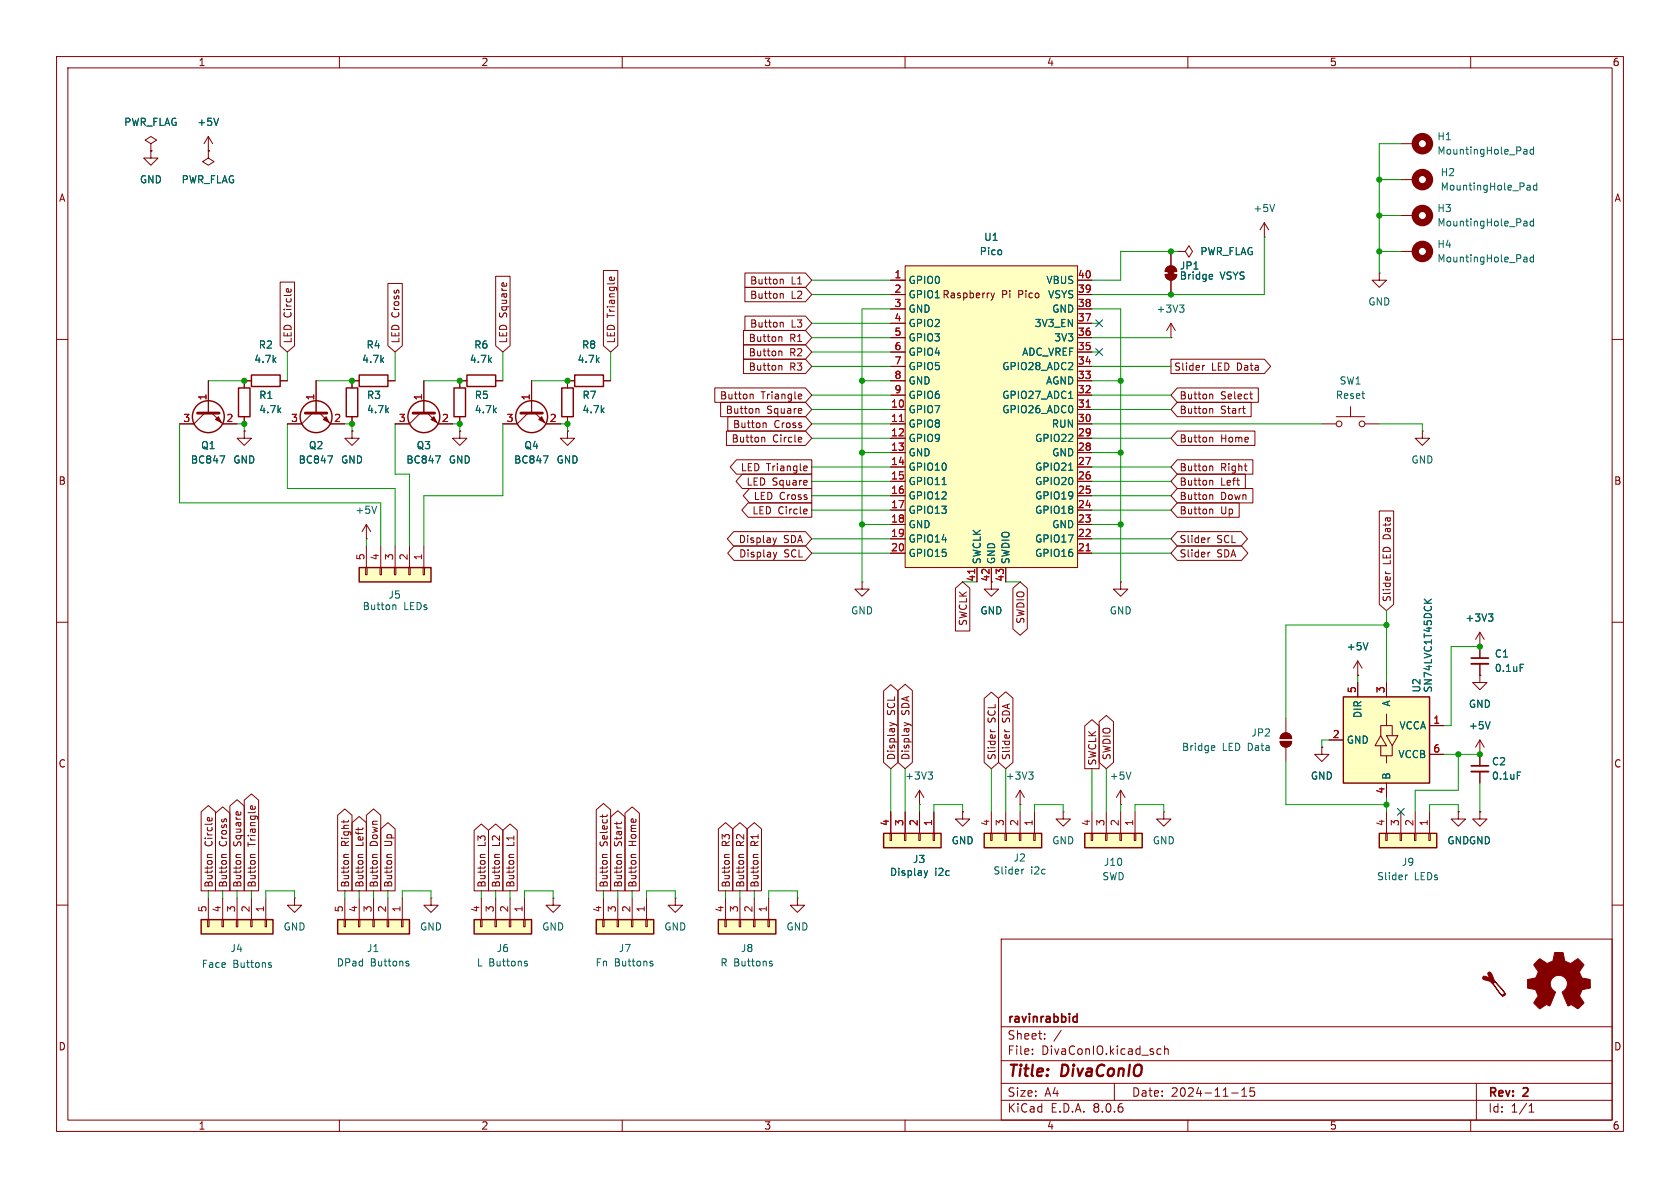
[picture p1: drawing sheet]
<svg xmlns="http://www.w3.org/2000/svg" width="297mm" height="210mm" viewBox="0 0 297 210" stroke-linecap="round" stroke-linejoin="round" font-family="sans-serif">
<g fill="none" stroke="#840000" stroke-width=".18">
<path d="M10 10h277v190h-277zM12 12h273v186h-273zM60 10v2M110 10v2M160 10v2M210 10v2M260 10v2M10 60h2M285 60h2M10 110h2M285 110h2M10 160h2"/>
<path d="M285 160h2M177 166h108v32h-108zM60 198v2M110 198v2M160 198v2M177 194.5h108M177 191.5h108M177 187.5h108M177 181.5h108M182.5 186.3v.1M182.5 185.5v.1M184.7 183.6v.1"/>
<path d="M184.7 182.8v.1M187.6 182.1l-1.3 2M197 191.5v3M204.7 186.3h.5M204.7 185.5h.5M205.9 185.5l.2-.1 .4 .1v.9M205.9 184.9v1.5M210 198v2M217.7 193.2h1.2M219.5 193.8h.9M219.5 192.7l.5-.4v1.5M221.7 192.3h-.7v.7l.2-.1h.5l.1 .3-.1 .5-.2 .1-.5-.1"/>
<path d="M260 198v2M261 191.5v6.5M270.3 196.6h.9M270.3 195.5l.4-.4v1.5"/>
</g>
<path d="M190 179.7l.4 .1M190.4 179.2v1.5M190.4 180.6l-.4 .1" fill="none" stroke="#840000" stroke-width=".3"/>
<path d="M105.4 162.6h10.2v2.5h-10.2z" fill="#ffffc2"/>
<g fill="none" stroke="#840000" stroke-width=".18">
<path d="M247.6 31.8h2.6M247.6 38.1h2.6M247.6 25.4h2.6M243.8 48.3v1.2h1.3l-1.3 1.3-1.2-1.3h1.2M243.8 48.3h.1M247.6 44.5h2.6M93.3 73l-1.9 1.9h-2.5M94 67.3v5.7M94.6 73l1.9 1.9h2.6M100.3 76.2v1.3h1.3l-1.3 1.2-1.2-1.2h1.2M100.3 76.2h.1M233.7 74.9h2.5"/>
<path d="M236.2 73.7h5.1M238.8 71.9v1.8M241.3 74.9h2.5M251.5 76.2v1.3h1.2l-1.2 1.2-1.3-1.2h1.3M251.5 76.2h.1M240 119.4h.1M240 116.8l-.7 1.3M240 116.8v2.6M240 116.8l.8 1.3M261.6 114.3h.1M261.6 111.8v2.5M261.6 111.8l-.7 1.2"/>
<path d="M261.6 111.8l.8 1.2M261.6 133.4h.1M261.6 130.8l-.7 1.3M261.6 130.8v2.6M261.6 130.8l.8 1.3M76.2 158.8v1.2h1.3l-1.3 1.3-1.3-1.3h1.3M76.2 158.8h.1M106.7 158.8v3.8M109.2 158.8v3.8M111.8 158.8v3.8M114.3 158.8v3.8M119.4 158.8v1.2h1.2l-1.2 1.3-1.3-1.3h1.3"/>
<path d="M119.4 158.8h.1M141 158.8v1.2h1.2l-1.2 1.3-1.3-1.3h1.3M141 158.8h.1M106.6 162.6h.2v1.2h-.2zM109.1 162.6h.2v1.2h-.2zM111.6 162.6h.3v1.2h-.3zM114.2 162.6h.2v1.2h-.2z"/>
<circle cx="236.7" cy="74.9" r=".51"/>
<circle cx="240.8" cy="74.9" r=".51"/>
</g>
<g fill="none" stroke="#840000" stroke-width=".25">
<path d="M105.4 162.6h10.2v2.5h-10.2z"/>
<circle cx="94" cy="73.7" r="2.82"/>
</g>
<g fill="none" stroke="#006464" stroke-width=".18">
<path d="M269.5 26.4h.3l.2 .2v.6M269.5 39.1h.3l.2 .2v.6M270 39.9h-.5M270 39.4l-.5 .1M270 27.2h-.5M270 26.7l-.5 .1M270.1 32.8h.3l.1 .1v.7M270.5 33.5l-.4 .1M270.5 33.1h-.4M271.1 26v1.2M271.1 38.7v1.2M271.1 26.5l-.4-.1-.2 .2 .1 .6h.5"/>
<path d="M271.1 39.2l-.4-.1-.2 .2 .1 .6h.5M271.7 32.8h-.4l-.2 .2 .1 .5h.5M271.7 32.3v1.3M269.5 45.5h.3l.2 .1v.7M270 46.2l-.5 .1M270 45.8h-.5M271.1 45.5h-.4l-.2 .2 .1 .5h.5M271.1 45v1.3M96 80.6h.9l-.6 1.3M241.8 113.6l-.4 1.3M263.1 108.5h.8l-.4 .5M263.7 109l.2 .3v.3l-.2 .2"/>
<path d="M263.4 127.6l-.4 1.2M115.1 170.3l.3 .1v.2l-.1 .2h-.3M115.1 169.9l.3 .1"/>
</g>
<g fill="none" stroke="#840000" stroke-width="1.3">
<circle cx="251.5" cy="31.7" r="1.27"/>
<circle cx="251.5" cy="25.4" r="1.27"/>
<circle cx="251.5" cy="38.1" r="1.27"/>
<circle cx="251.5" cy="44.4" r="1.27"/>
</g>
<path d="M92.1 73h3.8" fill="none" stroke="#840000" stroke-width=".51"/>
<path d="M95.2 74.2l.6-.5 .5 1z" fill="#840000" stroke="#840000" stroke-width=".18"/>
<path d="M127 162.6h10.2v2.5h-10.2z" fill="#ffffc2"/>
<g fill="none" stroke="#840000" stroke-width=".18">
<path d="M223.5 39.4l-.7 1.2M223.5 39.4v2.5M223.5 39.4l.8 1.2M206 48.5h2a1.02 1.02 0 0 1-1 1 1.02 1.02 0 0 1-1-1zM206.3 47.3a1.02 1.02 0 0 1 1.1-.2 1.02 1.02 0 0 1 .6 .9h-2zM207 59.7h.1M207 44.5v2.5M207 49.5v2.6M207 57.2v2.5M207 57.2l-.8 1.2M207 57.2l.8 1.2M208.3 44.5h1.2l.7-1.1 .6 1.1-.6 1-.7-1"/>
<path d="M208.3 44.5h.1M223.5 41.9h.1M62.2 73.7v1.2M63.5 67.3h-1.3v1.3M68.6 67.3h1.2M233.7 132.1v1.3h1.2l-1.2 1.2-1.3-1.2h1.3M233.7 132.1h.1M52.1 158.8v1.2h1.2l-1.2 1.3-1.3-1.3h1.3M52.1 158.8h.1M128.3 158.8v3.8M130.8 158.8v3.8M133.3 158.8v3.8"/>
<path d="M135.9 158.8v3.8M128.1 162.6h.3v1.2h-.3zM130.7 162.6h.2v1.2h-.2zM133.2 162.6h.3v1.2h-.3zM135.8 162.6h.2v1.2h-.2z"/>
</g>
<path d="M61.2 68.6h2v5.1h-2zM63.5 66.3h5.1v2h-5.1zM127 162.6h10.2v2.5h-10.2z" fill="none" stroke="#840000" stroke-width=".25"/>
<path d="M225.3 36.1l-.4 1.3M208.5 53.9h.8l-.4 .5M209.1 54.4l.2 .2v.3l-.2 .3M214 48.5l.3 .1 .1 .2-.6 .1M214.3 49.3h-.3M136.2 170.3l.3 .1 .1 .2-.2 .2h-.3M136.2 169.9l.3 .1" fill="none" stroke="#006464" stroke-width=".18"/>
<g fill="#840000" stroke="#840000" stroke-width=".18">
<path d="M206.5 47.8h1v1h-1z"/>
<path d="M206 48.5h2a1.02 1.02 0 0 1-1 1 1.02 1.02 0 0 1-1-1z"/>
<path d="M206.3 47.3a1.02 1.02 0 0 1 1.1-.2 1.02 1.02 0 0 1 .6 .9h-2z"/>
</g>
<path d="M63.5 100.3h12.7v2.6h-12.7z" fill="#ffffc2"/>
<g fill="none" stroke="#840000" stroke-width=".18">
<path d="M64.8 95.3h.1M64.8 92.7v2.6M64.8 96.5v3.8M64.8 92.7l-.8 1.3M64.8 92.7l.7 1.3M67.3 96.5v3.8M69.8 96.5v3.8M72.4 96.5v3.8M74.9 96.5v3.8M64.6 100.3h.3v1.3h-.3zM67.2 100.3h.2v1.3h-.2zM69.7 100.3h.3v1.3h-.3z"/>
<path d="M72.3 100.3h.2v1.3h-.2zM74.8 100.3h.3v1.3h-.3zM261.6 119.4v1.3h1.3l-1.3 1.2-1.3-1.2h1.3M261.6 119.4h.1M261.6 114.3v2M261.6 117.3v2.1M261.6 133.4v2M261.6 136.4v2"/>
</g>
<path d="M63.5 100.3h12.7v2.6h-12.7z" fill="none" stroke="#840000" stroke-width=".25"/>
<path d="M66.6 89.5l-.4 1.2M69.6 106.9l.4 .2v.7M268.7 117.4h.7M268.2 136.5h.6" fill="none" stroke="#006464" stroke-width=".18"/>
<path d="M260.1 117.3h3M260.1 136.4h3" fill="none" stroke="#840000" stroke-width=".33"/>
<path d="M260.1 116.3h3M260.1 135.4h3" fill="none" stroke="#840000" stroke-width=".3"/>
<path d="M83.8 162.6h10.2v2.5h-10.2z" fill="#ffffc2"/>
<path d="M85.1 158.8v3.8M87.6 158.8v3.8M90.2 158.8v3.8M92.7 158.8v3.8M97.8 158.8v1.2h1.3l-1.3 1.3-1.3-1.3h1.3M97.8 158.8h.1M85 162.6h.2v1.2h-.2zM87.5 162.6h.3v1.2h-.3zM90 162.6h.3v1.2h-.3zM92.6 162.6h.2v1.2h-.2z" fill="none" stroke="#840000" stroke-width=".18"/>
<path d="M83.8 162.6h10.2v2.5h-10.2z" fill="none" stroke="#840000" stroke-width=".25"/>
<path d="M92.9 170.3l.3 .1 .1 .2-.2 .2h-.3M92.9 169.9l.3 .1" fill="none" stroke="#006464" stroke-width=".18"/>
<path d="M59.7 162.6h12.7v2.5h-12.7z" fill="#ffffc2"/>
<path d="M61 158.8v3.8M63.5 158.8v3.8M66 158.8v3.8M68.6 158.8v3.8M71.1 158.8v3.8M60.8 162.6h.3v1.2h-.3zM63.4 162.6h.2v1.2h-.2zM65.9 162.6h.3v1.2h-.3zM68.5 162.6h.2v1.2h-.2zM71 162.6h.2v1.2h-.2z" fill="none" stroke="#840000" stroke-width=".18"/>
<path d="M59.7 162.6h12.7v2.5h-12.7z" fill="none" stroke="#840000" stroke-width=".25"/>
<path d="M71.9 170.3l.3 .1 .1 .2-.2 .2h-.2M71.9 169.9l.3 .1" fill="none" stroke="#006464" stroke-width=".18"/>
<path d="M35.6 162.6h12.7v2.5h-12.7z" fill="#ffffc2"/>
<path d="M36.8 158.8v3.8M39.4 158.8v3.8M41.9 158.8v3.8M44.4 158.8v3.8M47 158.8v3.8M36.7 162.6h.3v1.2h-.3zM39.2 162.6h.3v1.2h-.3zM41.8 162.6h.2v1.2h-.2zM44.3 162.6h.3v1.2h-.3zM46.9 162.6h.2v1.2h-.2z" fill="none" stroke="#840000" stroke-width=".18"/>
<path d="M35.6 162.6h12.7v2.5h-12.7z" fill="none" stroke="#840000" stroke-width=".25"/>
<path d="M47.6 170.6l.3 .1 .1 .1-.2 .2h-.2M47.6 170.2h.3" fill="none" stroke="#006464" stroke-width=".18"/>
<path d="M243.8 147.3h10.2v2.6h-10.2z" fill="#ffffc2"/>
<path d="M245 147.3h.2v1.3h-.2zM245.1 143.5v3.8M247.5 147.3h.3v1.3h-.3zM247.6 143.5v3.8M250.1 147.3h.2v1.3h-.2zM250.2 143.5v3.8M252.6 147.3h.3v1.3h-.3zM252.7 143.5v3.8" fill="none" stroke="#840000" stroke-width=".18"/>
<path d="M243.8 147.3h10.2v2.6h-10.2z" fill="none" stroke="#840000" stroke-width=".25"/>
<path d="M248.8 154.7l-.3 .2" fill="none" stroke="#006464" stroke-width=".18"/>
<path d="M160 47h30.5v53.3h-30.5z" fill="#ffffc2"/>
<g fill="none" stroke="#840000" stroke-width=".18">
<path d="M157.5 49.5h2.5M157.5 52.1h2.5M157.5 54.6h2.5M157.5 59.7h2.5M157.5 57.2h2.5M160 47h30.5v53.3h-30.5zM175.2 51.8l.3 .8M175.5 52.6l-.3 .5M175.8 51.8l-.3 .8M190.5 49.5h2.5M190.5 52.1h2.5M190.5 54.6h2.5"/>
<path d="M190.5 59.7h2.5M190.5 57.2h2.5M157.5 72.4h2.5M157.5 74.9h2.5M157.5 77.5h2.5M157.5 69.9h2.5M157.5 67.3h2.5M157.5 64.8h2.5M157.5 62.2h2.5M190.5 72.4h2.5M190.5 74.9h2.5M190.5 77.5h2.5"/>
<path d="M190.5 69.9h2.5M190.5 67.3h2.5M190.5 64.8h2.5M190.5 62.2h2.5M157.5 80h2.5M157.5 82.6h2.5M157.5 85.1h2.5M157.5 87.6h2.5M157.5 90.2h2.5M157.5 92.7h2.5M157.5 95.3h2.5M157.5 97.8h2.5"/>
<path d="M190.5 80h2.5M190.5 82.6h2.5M190.5 85.1h2.5M190.5 87.6h2.5M190.5 90.2h2.5M190.5 92.7h2.5M190.5 95.3h2.5M190.5 97.8h2.5M172.7 100.3v2.6M175.3 100.3v2.6M177.8 100.3v2.6M257.8 143.5v1.3h1.3l-1.3 1.3-1.3-1.3h1.3"/>
<path d="M257.8 143.5h.1M261.6 143.5v1.3h1.3l-1.3 1.3-1.3-1.3h1.3M261.6 143.5h.1"/>
</g>
<path d="M159 74.5h.7M192 72h.7M192 97.4h.7M172.3 100.6v.8" fill="none" stroke="#a90000" stroke-width=".18"/>
<path d="M188.9 70.4h.7M166.6 85.7h.7M188.9 83.1h.7" fill="none" stroke="#006464" stroke-width=".18"/>
<g fill="#840000" stroke="#840000" stroke-width=".18">
<path d="M262.2 172.6h.4l.8 .4-.3-.7a.32 .32 0 0 1 .2-.5 .32 .32 0 0 1 .4 .3l.6 1.3 1.5 1.7 .2 .6h.2l-.2 .1 .1 .1h-.3l.1 .2-.2-.1-.1 .2v-.2l-.4-.3-1.4-1.9 1.3 1.7a.42 .42 0 0 0 .4 .4 .42 .42 0 0 0 .4-.4l-1.6-2-.2 .2h-.1v.1h-.2l-.5-.3-1-.4a.32 .32 0 0 1-.1-.5z"/>
<path d="M271.7 170l.5-.5 .9 .6a.62 .62 0 0 0 1 0l.2-.1a1.62 1.62 0 0 0 .5-1.4l.1-.2h1.4l.2 .8a.74 .74 0 0 0 .7 .9l.5 .2 1.3-.8 1 1-.4 .7a.75 .75 0 0 0-.1 1.2l.2 .5 1.4 .3 .1 1.5-1.5 .2v.2a1.23 1.23 0 0 0-.3 1.2l.6 1-.1 .1-1 .9-.8-.5a.54 .54 0 0 0-.8 0l-1.1-2.3a2.33 2.33 0 0 0 .9-2 1.54 1.54 0 0 0-2.5-.7 1.54 1.54 0 0 0 .4 2.6l-1.1 2.4a.69 .69 0 0 0-1.1 .2l-.6 .3-1.1-1 .8-1.2-.2-.6a.71 .71 0 0 0-.9-.7l-.7-.2v-1.4l.4-.1a1.11 1.11 0 0 0 1.2-.7 .72 .72 0 0 0-.2-1.2l-.4-.7z"/>
</g>
<path d="M237.5 123.2h15.2v15.2h-15.2z" fill="#ffffc2"/>
<g fill="none" stroke="#840000" stroke-width=".25">
<path d="M42.2 68.6h2v5.1h-2zM101.6 66.3h5.1v2h-5.1zM237.5 123.2h15.2v15.2h-15.2z"/>
<circle cx="36.8" cy="73.7" r="2.82"/>
</g>
<g fill="none" stroke="#840000" stroke-width=".18">
<path d="M36.2 73l-1.9 1.9h-2.6M36.8 67.3v5.7M37.5 73l1.9 1.9h2.5M43.2 76.2v1.3h1.2l-1.2 1.2-1.3-1.2h1.3M43.2 76.2h.1M43.2 67.3v1.3M43.2 73.7v1.2M100.3 67.3h1.3M106.7 67.3h1.2M152.4 102.9v1.2h1.3l-1.3 1.3-1.3-1.3h1.3M152.4 102.9h.1M175.3 102.9v1.2h1.2l-1.2 1.3-1.3-1.3h1.3"/>
<path d="M198.1 102.9v1.2h1.3l-1.3 1.3-1.3-1.3h1.3M198.1 102.9h.1M198.1 139.7l-.7 1.3M198.1 139.7v2.5M198.1 139.7l.8 1.3M234.9 130.8h2.6M240 120.7v2.5M244.1 131.8v1.8h1M244.1 130l1 1.8h-2zM245.1 128.3h1v1.7M245.1 126.2v2.1h-1v1.7M245.1 130h2l-1 1.8z"/>
<path d="M245.1 120.7v2.5M245.1 138.4v2.6M246.1 131.8v1.8h-1v1.3M252.7 128.3h2.6M252.7 133.4h2.6M198.1 142.2h.1"/>
</g>
<path d="M38.9 80.6h.8l-.5 1.3M251.8 105.9l.7 .7M253.1 105.9l-.8 .6M199.9 136.5l-.4 1.2" fill="none" stroke="#006464" stroke-width=".18"/>
<path d="M34.9 73h3.8" fill="none" stroke="#840000" stroke-width=".51"/>
<path d="M38.1 74.2l.5-.5 .5 1z" fill="#840000" stroke="#840000" stroke-width=".18"/>
<path d="M191.8 147.3h10.1v2.6h-10.1z" fill="#ffffc2"/>
<path d="M192.9 147.3h.3v1.3h-.3zM193 143.5v3.8M195.5 147.3h.2v1.3h-.2zM195.6 143.5v3.8M198 147.3h.2v1.3h-.2zM198.1 143.5v3.8M200.5 147.3h.3v1.3h-.3zM200.7 143.5v3.8M205.7 143.5v1.3h1.3l-1.3 1.3-1.2-1.3h1.2M205.7 143.5h.1" fill="none" stroke="#840000" stroke-width=".18"/>
<path d="M191.8 147.3h10.1v2.6h-10.1z" fill="none" stroke="#840000" stroke-width=".25"/>
<path d="M156.2 147.3h10.2v2.6h-10.2z" fill="#ffffc2"/>
<g fill="none" stroke="#840000" stroke-width=".18">
<path d="M26.7 25.4l1-.6-1-.7-1 .7 1 .6v1.3M26.7 26.7h.1M26.7 26.7v1.2h1.2l-1.2 1.3-1.3-1.3h1.3M36.8 26.7v1.2l1 .7-1 .6-1-.6 1-.7M36.8 26.7h.1M36.8 24.1l-.7 1.3M36.8 24.1v2.6M36.8 24.1l.8 1.3M43.2 67.3h1.2M49.5 67.3h1.3M55.2 73l-1.9 1.9h-2.5M55.9 67.3v5.7"/>
<path d="M56.5 73l1.9 1.9h2.6M62.2 76.2v1.3h1.3l-1.3 1.2-1.2-1.2h1.2M62.2 76.2h.1M74.3 73l-1.9 1.9h-2.6M74.9 67.3v5.7M75.6 73l1.9 1.9h2.5M81.3 67.3h1.2M87.6 67.3h1.3M100.3 67.3v1.3M100.3 73.7v1.2M162.6 139.7v2.5M162.6 139.7l-.8 1.3"/>
<path d="M162.6 139.7l.7 1.3M226.3 131.1h2a1.02 1.02 0 0 1-1 1 1.02 1.02 0 0 1-1-1zM226.6 129.8a1.02 1.02 0 0 1 1.1-.2 1.02 1.02 0 0 1 .6 1h-2zM227.3 127v2.5M227.3 132.1v2.5M157.4 147.3h.2v1.3h-.2zM157.5 143.5v3.8M159.9 147.3h.2v1.3h-.2zM160 143.5v3.8M162.4 147.3h.3v1.3h-.3zM162.6 142.2h.1M162.6 143.5v3.8"/>
<path d="M165 147.3h.2v1.3h-.2zM165.1 143.5v3.8M170.2 143.5v1.3h1.2l-1.2 1.3-1.3-1.3h1.3M170.2 143.5h.1M188 143.5v1.3h1.2l-1.2 1.3-1.3-1.3h1.3M188 143.5h.1"/>
</g>
<g fill="none" stroke="#840000" stroke-width=".25">
<path d="M44.4 66.3h5.1v2h-5.1zM82.5 66.3h5.1v2h-5.1zM99.3 68.6h2v5.1h-2zM156.2 147.3h10.2v2.6h-10.2z"/>
<circle cx="55.9" cy="73.7" r="2.82"/>
<circle cx="74.9" cy="73.7" r="2.82"/>
</g>
<path d="M38.6 20.9l-.4 1.3M57.9 80.6h.9l-.6 1.3M77 80.6h.8l-.5 1.3M164.1 136.5h.8l-.5 .5M164.6 137l.3 .2v.3l-.3 .2M214.3 131.8l.4 .1 .1 .2-.6 .1M214.7 132.6l-.4 .1M163.4 153.9l.3 .9M163.7 154.8l-.1 .3M164 153.9l-.3 .9" fill="none" stroke="#006464" stroke-width=".18"/>
<path d="M54 73h3.8M73 73h3.8" fill="none" stroke="#840000" stroke-width=".51"/>
<g fill="#840000" stroke="#840000" stroke-width=".18">
<path d="M57.7 73.7l.5 1-1.1-.5z"/>
<path d="M226.6 129.8a1.02 1.02 0 0 1 1.1-.2 1.02 1.02 0 0 1 .6 1h-2z"/>
<path d="M226.3 131.1h2a1.02 1.02 0 0 1-1 1 1.02 1.02 0 0 1-1-1z"/>
<path d="M76.7 73.7l.5 1-1-.5z"/>
</g>
<path d="M174 147.3h10.1v2.6h-10.1z" fill="#ffffc2"/>
<g fill="none" stroke="#840000" stroke-width=".18">
<path d="M26.7 26.7h.1M36.8 26.7h.1M49.5 49.9h2.6v11.2l-1.3 1.1-1.3-1.1zM50.6 51.2l.3-.2 .1 .6M51.4 51.1l.1 .1M68.6 50.1h2.5v11l-1.3 1.1-1.2-1.1zM87.6 48.8h2.6v12.3l-1.3 1.1-1.3-1.1zM106.7 47.8h2.5v13.3l-1.3 1.1-1.2-1.1zM107.8 49.4v-.4h.3l.1 .6M108.6 49v.4M131.4 58.4h11l1.1 1.3-1.1 1.3h-11zM131.7 48.3h10.7l1.1 1.2-1.1 1.3h-10.7z"/>
<path d="M131.7 50.8h10.7l1.1 1.3-1.1 1.2h-10.7zM131.7 55.9h10.7l1.1 1.3-1.1 1.2h-10.7zM137.9 59.5l.3 .2v.7M138.1 49.4l.4 .1v.7M138.1 51.9l.4 .2v.6M138.1 57l.4 .2v.6M157.5 49.5h2.5M157.5 52.1h2.5M157.5 54.6h2.5M157.5 59.7h2.5M157.5 57.2h2.5M190.5 49.5h2.5"/>
<path d="M190.5 52.1h2.5M190.5 54.6h2.5M190.5 59.7h2.5M190.5 57.2h2.5M207 44.5v2.5M207 49.5v2.6M208.3 44.5h.1M31.7 74.9h2.6M36.8 67.3v5.7M39.4 74.9h2.5M43.2 76.2h.1M43.2 73.7v1.2"/>
<path d="M44.4 67.3h-1.2v1.3M49.5 67.3h1.3M50.8 74.9h2.5M55.9 67.3v5.7M58.4 74.9h2.6M62.2 76.2h.1M62.2 73.7v1.2M63.5 67.3h-1.3v1.3M68.6 67.3h1.2M69.8 74.9h2.6M74.9 67.3v5.7M77.5 74.9h2.5"/>
<path d="M81.3 76.2v1.3h1.2l-1.2 1.2-1.3-1.2h1.3M81.3 76.2h.1M81.3 73.7v1.2M82.5 67.3h-1.2v1.3M87.6 67.3h1.3M88.9 74.9h2.5M94 67.3v5.7M96.5 74.9h2.6M100.3 76.2h.1M100.3 73.7v1.2M101.6 67.3h-1.3v1.3M106.7 67.3h1.2"/>
<path d="M126.4 68.6h16l1.1 1.3-1.1 1.2h-16zM127.4 71.1h15l1.1 1.3-1.1 1.3h-15zM128.4 76.2h14l1.1 1.3-1.1 1.2h-14zM128.7 73.7h13.7l1.1 1.2-1.1 1.3h-13.7zM131.4 61h11l1.1 1.2-1.1 1.3h-11zM131.4 63.5h11l1.1 1.3-1.1 1.2h-11zM132.8 69.7l.4 .2v.6M133.8 72.2l.4 .2v.7M134.8 77.3l.4 .2v.6M135.1 74.8l.3 .1v.7M137.9 62.1l.3 .1v.7M137.9 64.6l.3 .2v.6"/>
<path d="M141.3 69.7h.4v.3l-.6 .1M141.6 77.3l.1 .3-.6 .1M141.7 78.1h-.1M141.7 70.5h-.4M157.5 72.4h2.5M157.5 74.9h2.5M157.5 77.5h2.5M157.5 69.9h2.5M157.5 67.3h2.5M157.5 64.8h2.5M157.5 62.2h2.5M190.5 72.4h2.5"/>
<path d="M190.5 74.9h2.5M190.5 77.5h2.5M190.5 69.9h2.5M190.5 67.3h2.5M190.5 64.8h2.5M190.5 62.2h2.5M207 63.5h16.5l1.1 1.3-1.1 1.2h-16.5zM208.1 76.2h13.8v2.5h-13.8l-1.1-1.2zM208.1 68.6h14.4v2.5h-14.4l-1.1-1.2zM208.1 71.1h13.1v2.6h-13.1l-1.1-1.3zM213 64.6l-.4 .2M214 77.3l.4 .2v.6"/>
<path d="M214 72.2l.4 .2v.7M214 69.7l.4 .2v.6M219.7 72.2h.5M220 73.1h.2M220.9 69.7h.5M221.2 70.5h.2M129.7 94h12.7l1.1 1.3-1.1 1.2h-12.7l-1.1-1.2zM129.8 96.5h12.6l1.1 1.3-1.1 1.3h-12.6l-1.2-1.3zM130.2 81.3h13.3v2.5h-13.3l-1.1-1.2zM131.2 83.8h12.3v2.6h-12.3l-1.1-1.3zM132.3 88.9h11.2v2.5h-11.2l-1.2-1.2zM132.5 86.4h11v2.5h-11l-1.1-1.3z"/>
<path d="M136.7 95.1l.3 .8M136.7 97.6l.3 .9M137 95.9l-.2 .3M137 98.5l-.1 .3M137.3 95.1l-.3 .8M137.3 97.6l-.3 .9M142.3 82.4h.3l.1 .3-.6 .1M142.5 90l.2 .3-.6 .1M142.6 90.8h-.1M142.6 83.2h-.3M157.5 80h2.5M157.5 82.6h2.5"/>
<path d="M157.5 85.1h2.5M157.5 87.6h2.5M157.5 90.2h2.5M157.5 92.7h2.5M157.5 95.3h2.5M157.5 97.8h2.5M190.5 80h2.5M190.5 82.6h2.5M190.5 85.1h2.5M190.5 87.6h2.5M190.5 90.2h2.5M190.5 92.7h2.5"/>
<path d="M190.5 95.3h2.5M190.5 97.8h2.5M208.1 81.3h13.4v2.5h-13.4l-1.1-1.2zM208.1 86.4h13.4v2.5h-13.4l-1.1-1.3zM208.1 88.9h11v2.5h-11l-1.1-1.2zM208.1 83.8h12.1v2.6h-12.1l-1.1-1.3zM208.1 96.5h11.4l1.1 1.3-1.1 1.3h-11.4l-1.1-1.3zM208.1 94h11.3l1.1 1.3-1.1 1.2h-11.3l-1.1-1.2zM213.9 97.6l-.3 .3M213.9 95.1l-.3 .2M214 82.4l.4 .2v.6M214 84.9l.4 .2v.7"/>
<path d="M214 87.5l.4 .1v.7M214 90l.4 .2v.6M243.8 90.3h2.6v16.5l-1.3 1.2-1.3-1.2zM168.9 104l1.3-1.1 1.3 1.1v7.5h-2.6zM172.7 100.3v2.6M175.3 100.3v2.6M177.8 100.3v2.6M179.1 104l1.2-1.1 1.3 1.1v7.2l-1.3 1.1-1.2-1.1zM240 119.4h.1M244.9 101l.3 .4M261.6 119.4h.1M261.6 114.3h.1"/>
<path d="M261.6 114.3v2M261.6 117.3v2.1M156.2 122.1l1.3-1.1 1.3 1.1v12.7l-1.3 1.1-1.3-1.1zM157.3 127.7l.9 .3M158.2 128l-.9 .3M158.2 128l.3 .1M158.7 122.1l1.3-1.1 1.3 1.1v12.7l-1.3 1.1-1.3-1.1zM159.8 127.7l.9 .3M160.7 128l-.9 .3M160.7 128l.3 .1M174 123.5l1.3-1.1 1.2 1.1v11.3l-1.2 1.1-1.3-1.1zM175.1 129l.2 .3"/>
<path d="M176.5 123.4l1.3-1.1 1.3 1.1v11.4l-1.3 1.1-1.3-1.1zM177.6 129l.3 .3M180.3 139.7v2.5M180.3 139.7l-.7 1.3M180.3 139.7l.8 1.3M191.8 128.3l1.2-1.1 1.3 1.1v7.6h-2.5zM194.3 127.6l1.3-1.1 1.3 1.1v7.2l-1.3 1.1-1.3-1.1zM233.7 132.1h.1M234.9 130.8h2.6M240 120.7v2.5M245.1 120.7v2.5M245.1 138.4v2.6"/>
<path d="M252.7 128.3h2.6M252.7 133.4h2.6M261.6 133.4h.1M261.6 133.4v2M261.6 136.4v2M35.6 143.5l1.2-1.1 1.3 1.1v14h-2.5zM36.7 144.7l.3-.2 .1 .6M37.4 144.6l.1 .1M37.5 151h-.7l-.1 .4M38.1 143.7l1.3-1.1 1.2 1.1v13.8h-2.5zM40 151h-.6l-.2 .4M40.6 142.5l1.3-1.1 1.3 1.1v15h-2.6z"/>
<path d="M42.6 151h-.7l-.2 .4M43.2 141.5l1.2-1.2 1.3 1.2v16h-2.5zM44.3 142.9v-.4h.3l.1 .6M45.1 142.5v.4M45.1 151h-.6l-.2 .4M59.7 144.1l1.3-1.1 1.2 1.1v13.4h-2.5zM61.6 151h-.6l-.2 .4M62.2 145.4l1.3-1.1 1.3 1.1v12.1h-2.6zM64.2 151h-.7l-.2 .4M64.8 144.1l1.2-1.1 1.3 1.1v13.4h-2.5zM66.7 151h-.7l-.1 .4M67.3 146.5l1.3-1.1 1.3 1.1v11h-2.6z"/>
<path d="M69.3 151h-.7l-.2 .4M83.8 146.8l1.3-1.1 1.3 1.1v10.7h-2.6zM85.8 151h-.7l-.2 .4M86.4 146.8l1.2-1.1 1.3 1.1v10.7h-2.5zM88.3 151h-.7l-.1 .4M88.9 146.8l1.3-1.1 1.2 1.1v10.7h-2.5zM90.8 151h-.6l-.2 .4M105.4 143.1l1.3-1.1 1.3 1.1v14.4h-2.6zM106.5 144v.5M107.4 151h-.7l-.2 .4M107.4 144l-.1 .3M107.9 144.4l1.3-1.1 1.3 1.1v13.1h-2.6z"/>
<path d="M109 145.3v.5M109.9 151h-.7l-.2 .4M109.9 145.3v.1M110.5 143.7l1.3-1.1 1.2 1.1v13.8h-2.5zM112.4 151h-.6l-.2 .4M127 146.5l1.3-1.1 1.2 1.1v11h-2.5zM128.9 151h-.6l-.2 .4M129.5 146.5l1.3-1.1 1.3 1.1v11h-2.6zM131.5 151h-.7l-.2 .4M132.1 146.5l1.2-1.1 1.3 1.1v11h-2.5zM134 151h-.6l-.2 .4M157.5 143.5v3.8"/>
<path d="M160 143.5v3.8M162.6 143.5v3.8M165.1 143.5v3.8M170.2 143.5h.1M175.1 147.3h.3v1.3h-.3zM175.3 143.5v3.8M177.7 147.3h.2v1.3h-.2zM177.8 143.5v3.8M180.2 147.3h.3v1.3h-.3zM180.3 142.2h.1M180.3 143.5v3.8M182.8 147.3h.2v1.3h-.2z"/>
<path d="M182.9 143.5v3.8M257.8 143.5h.1M261.6 143.5h.1"/>
</g>
<path d="M80.3 68.6h2v5.1h-2zM174 147.3h10.1v2.6h-10.1z" fill="none" stroke="#840000" stroke-width=".25"/>
<g fill="none" stroke="#006464" stroke-width=".18">
<path d="M38.6 20.9l-.4 1.3M214 48.5l.3 .1 .1 .2-.6 .1M214.3 49.3h-.3M188.9 70.4h.7M38.9 80.6h.8l-.5 1.3M57.9 80.6h.9l-.6 1.3M77 80.6h.8l-.5 1.3M96 80.6h.9l-.6 1.3M166.6 85.7h.7M188.9 83.1h.7M241.8 113.6l-.4 1.3M251.8 105.9l.7 .7"/>
<path d="M253.1 105.9l-.8 .6M263.1 108.5h.8l-.4 .5M263.7 109l.2 .3v.3l-.2 .2M268.7 117.4h.7M181.9 136.5h.7l-.4 .5M182.4 137l.2 .2v.3l-.2 .2M263.4 127.6l-.4 1.2M268.2 136.5h.6M163.4 153.9l.3 .9M163.7 154.8l-.1 .3M164 153.9l-.3 .9M181 153.7l-.4 .2"/>
</g>
<g fill="none" stroke="#009600" stroke-width=".18">
<path d="M243.8 38.1h3.8M243.8 31.8h3.8M247.6 25.4h-3.8v22.9M143.5 49.5h14M143.5 57.2h14M143.5 52.1h14M143.5 59.7h14M157.5 54.6h-5.1v48.3M193 57.2h1.3M193 54.6h5.1v48.3M193 59.7h14M208.3 44.5h-10.2v5h-5.1"/>
<path d="M223.5 41.9v10.2h-30.5M243.8 44.5h3.8M31.7 74.9v14h35.6v7.6M36.8 67.3h6.4M41.9 74.9h1.3v1.3M50.8 62.2v5.1M50.8 74.9v11.5h19v10.1M55.9 67.3h6.3M61 74.9h1.2v1.3M69.8 74.9v8.9h2.6v12.7M69.8 62.2v5.1M74.9 67.3h6.4"/>
<path d="M80 74.9h1.3v1.3M88.9 74.9v12.7h-14v8.9M88.9 62.2v5.1M94 67.3h6.3M99.1 74.9h1.2v1.3M107.9 62.2v5.1M143.5 74.9h14M143.5 64.8h14M143.5 72.4h14M143.5 77.5h14M143.5 69.9h14M143.5 62.2h14"/>
<path d="M152.4 67.3h5.1M193 74.9h40.7M193 67.3h5.1M193 64.8h14M193 72.4h14M193 77.5h14M193 69.9h14M193 62.2h1.3M243.8 74.9h7.7v1.3M64.8 95.3v1.2M143.5 97.8h14M143.5 95.3h14"/>
<path d="M143.5 90.2h14M143.5 87.6h14M143.5 85.1h14M143.5 82.6h14M152.4 80h5.1M152.4 92.7h5.1M193 97.8h14M193 95.3h14M193 90.2h14M193 87.6h14M193 85.1h14M193 80h5.1"/>
<path d="M193 82.6h14M193 92.7h5.1M170.2 102.9h2.5M177.8 102.9h2.5M240 119.4v1.3M245.1 108v12.7M245.1 110.5h-17.8v16.5M261.6 114.3h-5.1v14h-1.2M157.5 135.9v7.6M160 135.9v7.6M175.3 135.9v7.6M177.8 135.9v7.6"/>
<path d="M193 135.9v7.6M195.6 135.9v7.6M227.3 134.6v7.6h17.8M234.9 130.8h-1.2v1.3M255.3 133.4h6.3M257.8 133.4v6.3h-7.6v3.8M261.6 138.4v5.1M36.8 157.5v1.3M39.4 157.5v1.3M41.9 157.5v1.3M44.4 157.5v1.3M47 158.8v-1.3h5.1v1.3"/>
<path d="M61 157.5v1.3M63.5 157.5v1.3M66 157.5v1.3M68.6 157.5v1.3M71.1 158.8v-1.3h5.1v1.3M85.1 157.5v1.3M87.6 157.5v1.3M90.2 157.5v1.3M92.7 158.8v-1.3h5.1v1.3M106.7 157.5v1.3M109.2 157.5v1.3M111.8 157.5v1.3"/>
<path d="M114.3 158.8v-1.3h5.1v1.3M128.3 157.5v1.3M130.8 157.5v1.3M133.3 157.5v1.3M135.9 158.8v-1.3h5.1v1.3M162.6 142.2v1.3M165.1 143.5v-1.3h5.1v1.3M180.3 142.2v1.3M182.9 143.5v-1.3h5.1v1.3M198.1 142.2v1.3M200.7 143.5v-1.3h5v1.3M245.1 141v2.5"/>
<path d="M252.7 143.5v-1.3h5.1v1.3"/>
</g>
<path d="M193.7 56.5l1.2 1.3M194.9 56.5l-1.2 1.3M193.7 61.6l1.2 1.2M194.9 61.6l-1.2 1.2M247 142.9l1.3 1.2M248.3 142.9l-1.3 1.2" fill="none" stroke="#000084" stroke-width=".18"/>
<path d="M159 74.5h.7M192 72h.7M192 97.4h.7M172.3 100.6v.8" fill="none" stroke="#a90000" stroke-width=".18"/>
<g fill="#009600" stroke="#009600" stroke-width=".18">
<circle cx="198.1" cy="92.7" r=".46"/>
<circle cx="243.8" cy="44.5" r=".46"/>
<circle cx="207" cy="52.1" r=".46"/>
<circle cx="207" cy="44.5" r=".46"/>
<circle cx="243.8" cy="31.8" r=".46"/>
<circle cx="243.8" cy="38.1" r=".46"/>
<circle cx="198.1" cy="67.3" r=".46"/>
<circle cx="198.1" cy="80" r=".46"/>
<circle cx="261.6" cy="114.3" r=".46"/>
<circle cx="245.1" cy="142.2" r=".46"/>
<circle cx="245.1" cy="110.5" r=".46"/>
<circle cx="261.6" cy="133.4" r=".46"/>
<circle cx="257.8" cy="133.4" r=".46"/>
<circle cx="100.3" cy="67.3" r=".46"/>
<circle cx="81.3" cy="67.3" r=".46"/>
<circle cx="81.3" cy="74.9" r=".46"/>
<circle cx="100.3" cy="74.9" r=".46"/>
<circle cx="152.4" cy="80" r=".46"/>
<circle cx="152.4" cy="67.3" r=".46"/>
<circle cx="152.4" cy="92.7" r=".46"/>
<circle cx="62.2" cy="67.3" r=".46"/>
<circle cx="62.2" cy="74.9" r=".46"/>
<circle cx="43.2" cy="67.3" r=".46"/>
<circle cx="43.2" cy="74.9" r=".46"/>
</g>
<g font-size="2.8" fill="#840000">
<text x="178" y="190.9">Title:</text>
<text x="187.7" y="190.9">DivaConIO</text>
</g>
<g font-size="2.1" fill="#840000">
<text x="178" y="184">Sheet:</text>
<text x="178" y="181.2">ravinrabbid</text>
<text x="178" y="186.7">File:</text>
<text x="184.1" y="186.7">DivaConIO.kicad_sch</text>
<text x="178" y="196.9">KiCad</text>
<text x="178" y="194.1">Size:</text>
<text x="184.7" y="194.1">A4</text>
<text x="185.7" y="196.9">E.D.A.</text>
<text x="193.3" y="196.9">8.0.6</text>
<text x="200" y="194.1">Date:</text>
<text x="207" y="194.1">2024-11-15</text>
<text x="263" y="194.3">Rev:</text>
<text x="263" y="196.9">Id:</text>
<text x="267.1" y="196.9">1/1</text>
<text x="269.4" y="194.3">2</text>
</g>
<g font-size="1.8" fill="#840000">
<text x="35" y="11.9">1</text>
<text x="85" y="11.9">2</text>
<text x="135" y="11.9">3</text>
<text x="185" y="11.9">4</text>
<text x="235" y="11.9">5</text>
<text x="285" y="11.9">6</text>
<text x="10.3" y="35.9">A</text>
<text x="285.3" y="35.9">A</text>
<text x="132.5" y="50.5">Button</text>
<text x="132.5" y="53">Button</text>
<text x="139.8" y="50.5">L1</text>
<text x="139.8" y="53">L2</text>
<text x="160.5" y="52.9">GPIO1 Raspberry</text>
<text x="177.1" y="52.9">Pi</text>
<text x="180.1" y="52.9">Pico</text>
<text x="132.5" y="58.1">Button</text>
<text x="139.8" y="58.1">L3</text>
<text x="51.8" y="60.8" transform="rotate(-90 51.8 60.8)">LED Circle</text>
<text x="70.8" y="60.8" transform="rotate(-90 70.8 60.8)">LED Cross</text>
<text x="89.9" y="60.8" transform="rotate(-90 89.9 60.8)">LED Square</text>
<text x="108.9" y="60.8" transform="rotate(-90 108.9 60.8)">LED Triangle</text>
<text x="132.3" y="63.2">Button</text>
<text x="132.3" y="65.7">Button</text>
<text x="132.3" y="60.6">Button</text>
<text x="139.6" y="63.2">R2</text>
<text x="139.6" y="65.7">R3</text>
<text x="139.6" y="60.6">R1</text>
<text x="207.5" y="65.7">Slider</text>
<text x="214.2" y="65.7">LED Data</text>
<text x="127.2" y="70.8">Button</text>
<text x="134.5" y="70.8">Triangle</text>
<text x="208.4" y="70.8">Button</text>
<text x="215.8" y="70.8">Select</text>
<text x="128.2" y="73.3">Button</text>
<text x="129.5" y="75.9">Button</text>
<text x="135.5" y="73.3">Square</text>
<text x="136.8" y="75.9">Cross</text>
<text x="208.4" y="73.3">Button</text>
<text x="215.8" y="73.3">Start</text>
<text x="129.2" y="78.4">Button</text>
<text x="130.9" y="83.5">LED Triangle</text>
<text x="136.6" y="78.4">Circle</text>
<text x="208.4" y="78.4">Button</text>
<text x="208.4" y="83.5">Button</text>
<text x="215.8" y="78.4">Home</text>
<text x="215.8" y="83.5">Right</text>
<text x="10.3" y="85.9">B</text>
<text x="131.9" y="86">LED Square</text>
<text x="133.2" y="88.6">LED Cross</text>
<text x="208.4" y="88.6">Button</text>
<text x="208.4" y="86">Button</text>
<text x="215.8" y="88.6">Down</text>
<text x="215.8" y="86">Left</text>
<text x="285.3" y="85.9">B</text>
<text x="132.9" y="91.1">LED Circle</text>
<text x="208.4" y="91.1">Button</text>
<text x="215.8" y="91.1">Up</text>
<text x="130.5" y="96.2">Display</text>
<text x="130.6" y="98.7">Display</text>
<text x="138.5" y="96.2">SDA</text>
<text x="138.6" y="98.7">SCL</text>
<text x="208.4" y="98.7">Slider</text>
<text x="208.4" y="96.2">Slider</text>
<text x="215.1" y="98.7">SDA</text>
<text x="215.1" y="96.2">SCL</text>
<text x="246.1" y="99.8" transform="rotate(-90 246.1 99.8)">LED Data</text>
<text x="246.1" y="106.5" transform="rotate(-90 246.1 106.5)">Slider</text>
<text x="171.1" y="110.7" transform="rotate(-90 171.1 110.7)">SWCLK</text>
<text x="181.3" y="110.4" transform="rotate(-90 181.3 110.4)">SWDIO</text>
<text x="158.4" y="126.5" transform="rotate(-90 158.4 126.5)">SCL</text>
<text x="161" y="126.5" transform="rotate(-90 161 126.5)">SDA</text>
<text x="176.2" y="127.8" transform="rotate(-90 176.2 127.8)">SCL</text>
<text x="178.8" y="127.8" transform="rotate(-90 178.8 127.8)">SDA</text>
<text x="10.3" y="135.9">C</text>
<text x="158.4" y="134.5" transform="rotate(-90 158.4 134.5)">Display</text>
<text x="161" y="134.5" transform="rotate(-90 161 134.5)">Display</text>
<text x="176.2" y="134.5" transform="rotate(-90 176.2 134.5)">Slider</text>
<text x="178.8" y="134.5" transform="rotate(-90 178.8 134.5)">Slider</text>
<text x="194" y="135.4" transform="rotate(-90 194 135.4)">SWCLK</text>
<text x="196.5" y="134.5" transform="rotate(-90 196.5 134.5)">SWDIO</text>
<text x="285.3" y="135.9">C</text>
<text x="37.8" y="149.7" transform="rotate(-90 37.8 149.7)">Circle</text>
<text x="40.3" y="149.7" transform="rotate(-90 40.3 149.7)">Cross</text>
<text x="42.9" y="149.7" transform="rotate(-90 42.9 149.7)">Square</text>
<text x="45.4" y="149.7" transform="rotate(-90 45.4 149.7)">Triangle</text>
<text x="61.9" y="149.7" transform="rotate(-90 61.9 149.7)">Right</text>
<text x="64.5" y="149.7" transform="rotate(-90 64.5 149.7)">Left</text>
<text x="67" y="149.7" transform="rotate(-90 67 149.7)">Down</text>
<text x="69.5" y="149.7" transform="rotate(-90 69.5 149.7)">Up</text>
<text x="86" y="149.7" transform="rotate(-90 86 149.7)">L3</text>
<text x="88.6" y="149.7" transform="rotate(-90 88.6 149.7)">L2</text>
<text x="91.1" y="149.7" transform="rotate(-90 91.1 149.7)">L1</text>
<text x="107.6" y="149.7" transform="rotate(-90 107.6 149.7)">Select</text>
<text x="110.2" y="149.7" transform="rotate(-90 110.2 149.7)">Start</text>
<text x="112.7" y="149.7" transform="rotate(-90 112.7 149.7)">Home</text>
<text x="129.2" y="149.7" transform="rotate(-90 129.2 149.7)">R3</text>
<text x="131.8" y="149.7" transform="rotate(-90 131.8 149.7)">R2</text>
<text x="134.3" y="149.7" transform="rotate(-90 134.3 149.7)">R1</text>
<text x="37.8" y="157" transform="rotate(-90 37.8 157)">Button</text>
<text x="40.3" y="157" transform="rotate(-90 40.3 157)">Button</text>
<text x="42.9" y="157" transform="rotate(-90 42.9 157)">Button</text>
<text x="45.4" y="157" transform="rotate(-90 45.4 157)">Button</text>
<text x="61.9" y="157" transform="rotate(-90 61.9 157)">Button</text>
<text x="64.5" y="157" transform="rotate(-90 64.5 157)">Button</text>
<text x="67" y="157" transform="rotate(-90 67 157)">Button</text>
<text x="69.5" y="157" transform="rotate(-90 69.5 157)">Button</text>
<text x="86" y="157" transform="rotate(-90 86 157)">Button</text>
<text x="88.6" y="157" transform="rotate(-90 88.6 157)">Button</text>
<text x="91.1" y="157" transform="rotate(-90 91.1 157)">Button</text>
<text x="107.6" y="157" transform="rotate(-90 107.6 157)">Button</text>
<text x="110.2" y="157" transform="rotate(-90 110.2 157)">Button</text>
<text x="112.7" y="157" transform="rotate(-90 112.7 157)">Button</text>
<text x="129.2" y="157" transform="rotate(-90 129.2 157)">Button</text>
<text x="131.8" y="157" transform="rotate(-90 131.8 157)">Button</text>
<text x="134.3" y="157" transform="rotate(-90 134.3 157)">Button</text>
<text x="10.3" y="185.9">D</text>
<text x="285.3" y="185.9">D</text>
<text x="35" y="199.9">1</text>
<text x="85" y="199.9">2</text>
<text x="135" y="199.9">3</text>
<text x="185" y="199.9">4</text>
<text x="235" y="199.9">5</text>
<text x="285" y="199.9">6</text>
</g>
<g font-size="1.8" fill="#006464">
<text x="21.9" y="22.5">PWR_FLAG</text>
<text x="34.8" y="22.5">+5V</text>
<text x="254" y="25">H1</text>
<text x="254" y="27.5">MountingHole_Pad</text>
<text x="24.6" y="32.6">GND</text>
<text x="32" y="32.6">PWR_FLAG</text>
<text x="254.6" y="31.3">H2</text>
<text x="254.6" y="33.9">MountingHole_Pad</text>
<text x="221.5" y="37.7">+5V</text>
<text x="254" y="37.7">H3</text>
<text x="254" y="40.2">MountingHole_Pad</text>
<text x="173.1" y="45.3">Pico</text>
<text x="173.9" y="42.8">U1</text>
<text x="208.5" y="47.9">JP1</text>
<text x="212.1" y="45.3">PWR_FLAG</text>
<text x="254" y="44">H4</text>
<text x="254" y="46.6">MountingHole_Pad</text>
<text x="160.5" y="50.4">GPIO0</text>
<text x="160.5" y="52.9">GPIO1</text>
<text x="184.9" y="50.4">VBUS</text>
<text x="185.2" y="52.9">VSYS</text>
<text x="208.5" y="49.6">Bridge</text>
<text x="215.7" y="49.6">VSYS</text>
<text x="160.5" y="55.5">GND</text>
<text x="160.5" y="58">GPIO2</text>
<text x="182.8" y="58">3V3_EN</text>
<text x="185.9" y="55.5">GND</text>
<text x="204.4" y="55.5">+3V3</text>
<text x="241.8" y="54.2">GND</text>
<text x="44.9" y="64.4">4.7k</text>
<text x="45.6" y="61.8">R2</text>
<text x="63.9" y="64.4">4.7k</text>
<text x="64.7" y="61.8">R4</text>
<text x="83" y="64.4">4.7k</text>
<text x="83.7" y="61.8">R6</text>
<text x="102" y="64.4">4.7k</text>
<text x="102.8" y="61.8">R8</text>
<text x="160.5" y="60.6">GPIO3</text>
<text x="160.5" y="63.1">GPIO4</text>
<text x="160.5" y="65.6">GPIO5</text>
<text x="177.1" y="65.6">GPIO28_ADC2</text>
<text x="180.6" y="63.1">ADC_VREF</text>
<text x="186.3" y="60.6">3V3</text>
<text x="45.7" y="70.7">R1</text>
<text x="64.8" y="70.7">R3</text>
<text x="83.8" y="70.7">R5</text>
<text x="102.9" y="70.7">R7</text>
<text x="160.5" y="68.2">GND</text>
<text x="160.5" y="70.7">GPIO6</text>
<text x="177.1" y="70.7">GPIO27_ADC1</text>
<text x="184.8" y="68.2">AGND</text>
<text x="236.1" y="70.7">Reset</text>
<text x="236.7" y="68.2">SW1</text>
<text x="45.7" y="73.3">4.7k</text>
<text x="64.8" y="73.3">4.7k</text>
<text x="83.8" y="73.3">4.7k</text>
<text x="102.9" y="73.3">4.7k</text>
<text x="160.5" y="73.3">GPIO7</text>
<text x="160.5" y="75.8">GPIO8</text>
<text x="177.1" y="73.3">GPIO26_ADC0</text>
<text x="185.9" y="75.8">RUN</text>
<text x="33.6" y="82.1">BC847</text>
<text x="35.5" y="79.6">Q1</text>
<text x="41.1" y="82.1">GND</text>
<text x="52.7" y="82.1">BC847</text>
<text x="54.5" y="79.6">Q2</text>
<text x="60.2" y="82.1">GND</text>
<text x="71.7" y="82.1">BC847</text>
<text x="73.6" y="79.6">Q3</text>
<text x="79.2" y="82.1">GND</text>
<text x="90.8" y="82.1">BC847</text>
<text x="92.6" y="79.6">Q4</text>
<text x="98.3" y="82.1">GND</text>
<text x="160.5" y="78.3">GPIO9</text>
<text x="160.5" y="80.9">GND</text>
<text x="160.5" y="83.4">GPIO10</text>
<text x="182.9" y="83.4">GPIO21</text>
<text x="182.9" y="78.3">GPIO22</text>
<text x="185.9" y="80.9">GND</text>
<text x="249.4" y="82.1">GND</text>
<text x="160.5" y="86">GPIO11</text>
<text x="160.5" y="88.5">GPIO12</text>
<text x="182.9" y="88.5">GPIO19</text>
<text x="182.9" y="86">GPIO20</text>
<text x="62.7" y="91">+5V</text>
<text x="160.5" y="91">GPIO13</text>
<text x="160.5" y="93.6">GND</text>
<text x="182.9" y="91">GPIO18</text>
<text x="185.9" y="93.6">GND</text>
<text x="160.5" y="96.1">GPIO14</text>
<text x="160.5" y="98.7">GPIO15</text>
<text x="173.6" y="99.8" transform="rotate(-90 173.6 99.8)">SWCLK</text>
<text x="176.1" y="99.8" transform="rotate(-90 176.1 99.8)">GND</text>
<text x="178.7" y="99.8" transform="rotate(-90 178.7 99.8)">SWDIO</text>
<text x="182.9" y="98.7">GPIO16</text>
<text x="182.9" y="96.1">GPIO17</text>
<text x="68.6" y="106">J5</text>
<text x="64" y="108.1">Button</text>
<text x="71.4" y="108.1">LEDs</text>
<text x="150.4" y="108.8">GND</text>
<text x="173.2" y="108.8">GND</text>
<text x="196.1" y="108.8">GND</text>
<text x="259" y="110.1">+3V3</text>
<text x="238" y="115.2">+5V</text>
<text x="264.2" y="116.4">C1</text>
<text x="264.2" y="119">0.1uF</text>
<text x="246" y="125" transform="rotate(-90 246 125)">A</text>
<text x="251.3" y="122.5" transform="rotate(-90 251.3 122.5)">U2</text>
<text x="253.3" y="122.5" transform="rotate(-90 253.3 122.5)">SN74LVC1T45DCK</text>
<text x="259.6" y="125.3">GND</text>
<text x="221.1" y="130.4">JP2</text>
<text x="238" y="131.7">GND</text>
<text x="240.9" y="127" transform="rotate(-90 240.9 127)">DIR</text>
<text x="247.3" y="129.1">VCCA</text>
<text x="259.6" y="129.1">+5V</text>
<text x="208.9" y="132.9">Bridge</text>
<text x="216.1" y="132.9">LED Data</text>
<text x="246" y="137.9" transform="rotate(-90 246 137.9)">B</text>
<text x="247.1" y="134.2">VCCB</text>
<text x="263.7" y="135.5">C2</text>
<text x="159.9" y="138">+3V3</text>
<text x="177.7" y="138">+3V3</text>
<text x="196.1" y="138">+5V</text>
<text x="231.6" y="138">GND</text>
<text x="263.7" y="138">0.1uF</text>
<text x="168.1" y="149.5">GND</text>
<text x="185.9" y="149.5">GND</text>
<text x="203.7" y="149.5">GND</text>
<text x="255.8" y="149.5">GNDGND</text>
<text x="157.2" y="155">Display</text>
<text x="161.3" y="152.8">J3</text>
<text x="165.2" y="155">i2c</text>
<text x="175.5" y="154.8">Slider</text>
<text x="179.1" y="152.5">J2</text>
<text x="182.2" y="154.8">i2c</text>
<text x="194.8" y="155.8">SWD</text>
<text x="195.1" y="153.3">J10</text>
<text x="243.3" y="155.8">Slider</text>
<text x="247.7" y="153.3">J9</text>
<text x="250" y="155.8">LEDs</text>
<text x="50" y="164.7">GND</text>
<text x="74.2" y="164.7">GND</text>
<text x="95.8" y="164.7">GND</text>
<text x="117.3" y="164.7">GND</text>
<text x="138.9" y="164.7">GND</text>
<text x="35.6" y="171.3">Face</text>
<text x="40.6" y="168.5">J4</text>
<text x="41.2" y="171.3">Buttons</text>
<text x="59.4" y="171">DPad</text>
<text x="64.8" y="168.5">J1</text>
<text x="65.5" y="171">Buttons</text>
<text x="84.2" y="171">L Buttons</text>
<text x="87.7" y="168.5">J6</text>
<text x="105.2" y="171">Fn</text>
<text x="108.6" y="171">Buttons</text>
<text x="109.3" y="168.5">J7</text>
<text x="127.3" y="171">R Buttons</text>
<text x="130.9" y="168.5">J8</text>
</g>
<g font-size="1.8" fill="#a90000">
<text x="158" y="49.3">1</text>
<text x="158" y="51.8">2</text>
<text x="190.5" y="51.8">39</text>
<text x="190.5" y="49.3">40</text>
<text x="158" y="54.4">3</text>
<text x="158" y="56.9">4</text>
<text x="158" y="59.4">5</text>
<text x="190.5" y="59.4">36</text>
<text x="190.5" y="56.9">37</text>
<text x="190.5" y="54.4">38</text>
<text x="158" y="62">6</text>
<text x="158" y="64.5">7</text>
<text x="190.5" y="64.5">34</text>
<text x="190.5" y="62">35</text>
<text x="36.6" y="70.9" transform="rotate(-90 36.6 70.9)">1</text>
<text x="55.6" y="70.9" transform="rotate(-90 55.6 70.9)">1</text>
<text x="74.7" y="70.9" transform="rotate(-90 74.7 70.9)">1</text>
<text x="93.7" y="70.9" transform="rotate(-90 93.7 70.9)">1</text>
<text x="158" y="67.1">8</text>
<text x="158" y="69.6">9</text>
<text x="190.5" y="69.6">32</text>
<text x="190.5" y="67.1">33</text>
<text x="32.3" y="74.7">3</text>
<text x="39.9" y="74.7">2</text>
<text x="51.4" y="74.7">3</text>
<text x="59" y="74.7">2</text>
<text x="70.4" y="74.7">3</text>
<text x="78" y="74.7">2</text>
<text x="89.5" y="74.7">3</text>
<text x="97.1" y="74.7">2</text>
<text x="157.4" y="72.1">10</text>
<text x="157.4" y="74.7">11</text>
<text x="157.4" y="77.2">12</text>
<text x="190.5" y="77.2">29</text>
<text x="190.5" y="74.7">30</text>
<text x="190.5" y="72.1">31</text>
<text x="157.4" y="79.8">13</text>
<text x="157.4" y="82.3">14</text>
<text x="190.5" y="82.3">27</text>
<text x="190.5" y="79.8">28</text>
<text x="157.4" y="84.8">15</text>
<text x="157.4" y="87.4">16</text>
<text x="157.4" y="89.9">17</text>
<text x="190.5" y="89.9">24</text>
<text x="190.5" y="87.4">25</text>
<text x="190.5" y="84.8">26</text>
<text x="157.4" y="92.5">18</text>
<text x="157.4" y="95">19</text>
<text x="190.5" y="95">22</text>
<text x="190.5" y="92.5">23</text>
<text x="64.5" y="99.1" transform="rotate(-90 64.5 99.1)">5</text>
<text x="67.1" y="99.1" transform="rotate(-90 67.1 99.1)">4</text>
<text x="69.6" y="99.1" transform="rotate(-90 69.6 99.1)">3</text>
<text x="72.1" y="99.1" transform="rotate(-90 72.1 99.1)">2</text>
<text x="74.7" y="99.1" transform="rotate(-90 74.7 99.1)">1</text>
<text x="157.4" y="97.5">20</text>
<text x="190.5" y="97.5">21</text>
<text x="172.5" y="102.9" transform="rotate(-90 172.5 102.9)">41</text>
<text x="175" y="102.9" transform="rotate(-90 175 102.9)">42</text>
<text x="177.5" y="102.9" transform="rotate(-90 177.5 102.9)">43</text>
<text x="239.8" y="122.6" transform="rotate(-90 239.8 122.6)">5</text>
<text x="244.9" y="122.6" transform="rotate(-90 244.9 122.6)">3</text>
<text x="235.5" y="130.6">2</text>
<text x="253.3" y="128">1</text>
<text x="253.3" y="133.1">6</text>
<text x="244.9" y="140.4" transform="rotate(-90 244.9 140.4)">4</text>
<text x="157.2" y="146.1" transform="rotate(-90 157.2 146.1)">4</text>
<text x="159.8" y="146.1" transform="rotate(-90 159.8 146.1)">3</text>
<text x="162.3" y="146.1" transform="rotate(-90 162.3 146.1)">2</text>
<text x="164.8" y="146.1" transform="rotate(-90 164.8 146.1)">1</text>
<text x="175" y="146.1" transform="rotate(-90 175 146.1)">4</text>
<text x="177.5" y="146.1" transform="rotate(-90 177.5 146.1)">3</text>
<text x="180.1" y="146.1" transform="rotate(-90 180.1 146.1)">2</text>
<text x="182.6" y="146.1" transform="rotate(-90 182.6 146.1)">1</text>
<text x="192.8" y="146.1" transform="rotate(-90 192.8 146.1)">4</text>
<text x="195.3" y="146.1" transform="rotate(-90 195.3 146.1)">3</text>
<text x="197.9" y="146.1" transform="rotate(-90 197.9 146.1)">2</text>
<text x="200.4" y="146.1" transform="rotate(-90 200.4 146.1)">1</text>
<text x="244.9" y="146.1" transform="rotate(-90 244.9 146.1)">4</text>
<text x="247.4" y="146.1" transform="rotate(-90 247.4 146.1)">3</text>
<text x="249.9" y="146.1" transform="rotate(-90 249.9 146.1)">2</text>
<text x="252.5" y="146.1" transform="rotate(-90 252.5 146.1)">1</text>
<text x="36.6" y="161.4" transform="rotate(-90 36.6 161.4)">5</text>
<text x="39.1" y="161.4" transform="rotate(-90 39.1 161.4)">4</text>
<text x="41.7" y="161.4" transform="rotate(-90 41.7 161.4)">3</text>
<text x="44.2" y="161.4" transform="rotate(-90 44.2 161.4)">2</text>
<text x="46.7" y="161.4" transform="rotate(-90 46.7 161.4)">1</text>
<text x="60.7" y="161.4" transform="rotate(-90 60.7 161.4)">5</text>
<text x="63.2" y="161.4" transform="rotate(-90 63.2 161.4)">4</text>
<text x="65.8" y="161.4" transform="rotate(-90 65.8 161.4)">3</text>
<text x="68.3" y="161.4" transform="rotate(-90 68.3 161.4)">2</text>
<text x="70.9" y="161.4" transform="rotate(-90 70.9 161.4)">1</text>
<text x="84.8" y="161.4" transform="rotate(-90 84.8 161.4)">4</text>
<text x="87.4" y="161.4" transform="rotate(-90 87.4 161.4)">3</text>
<text x="89.9" y="161.4" transform="rotate(-90 89.9 161.4)">2</text>
<text x="92.5" y="161.4" transform="rotate(-90 92.5 161.4)">1</text>
<text x="106.4" y="161.4" transform="rotate(-90 106.4 161.4)">4</text>
<text x="109" y="161.4" transform="rotate(-90 109 161.4)">3</text>
<text x="111.5" y="161.4" transform="rotate(-90 111.5 161.4)">2</text>
<text x="114" y="161.4" transform="rotate(-90 114 161.4)">1</text>
<text x="128" y="161.4" transform="rotate(-90 128 161.4)">4</text>
<text x="130.6" y="161.4" transform="rotate(-90 130.6 161.4)">3</text>
<text x="133.1" y="161.4" transform="rotate(-90 133.1 161.4)">2</text>
<text x="135.6" y="161.4" transform="rotate(-90 135.6 161.4)">1</text>
</g>
</svg>
